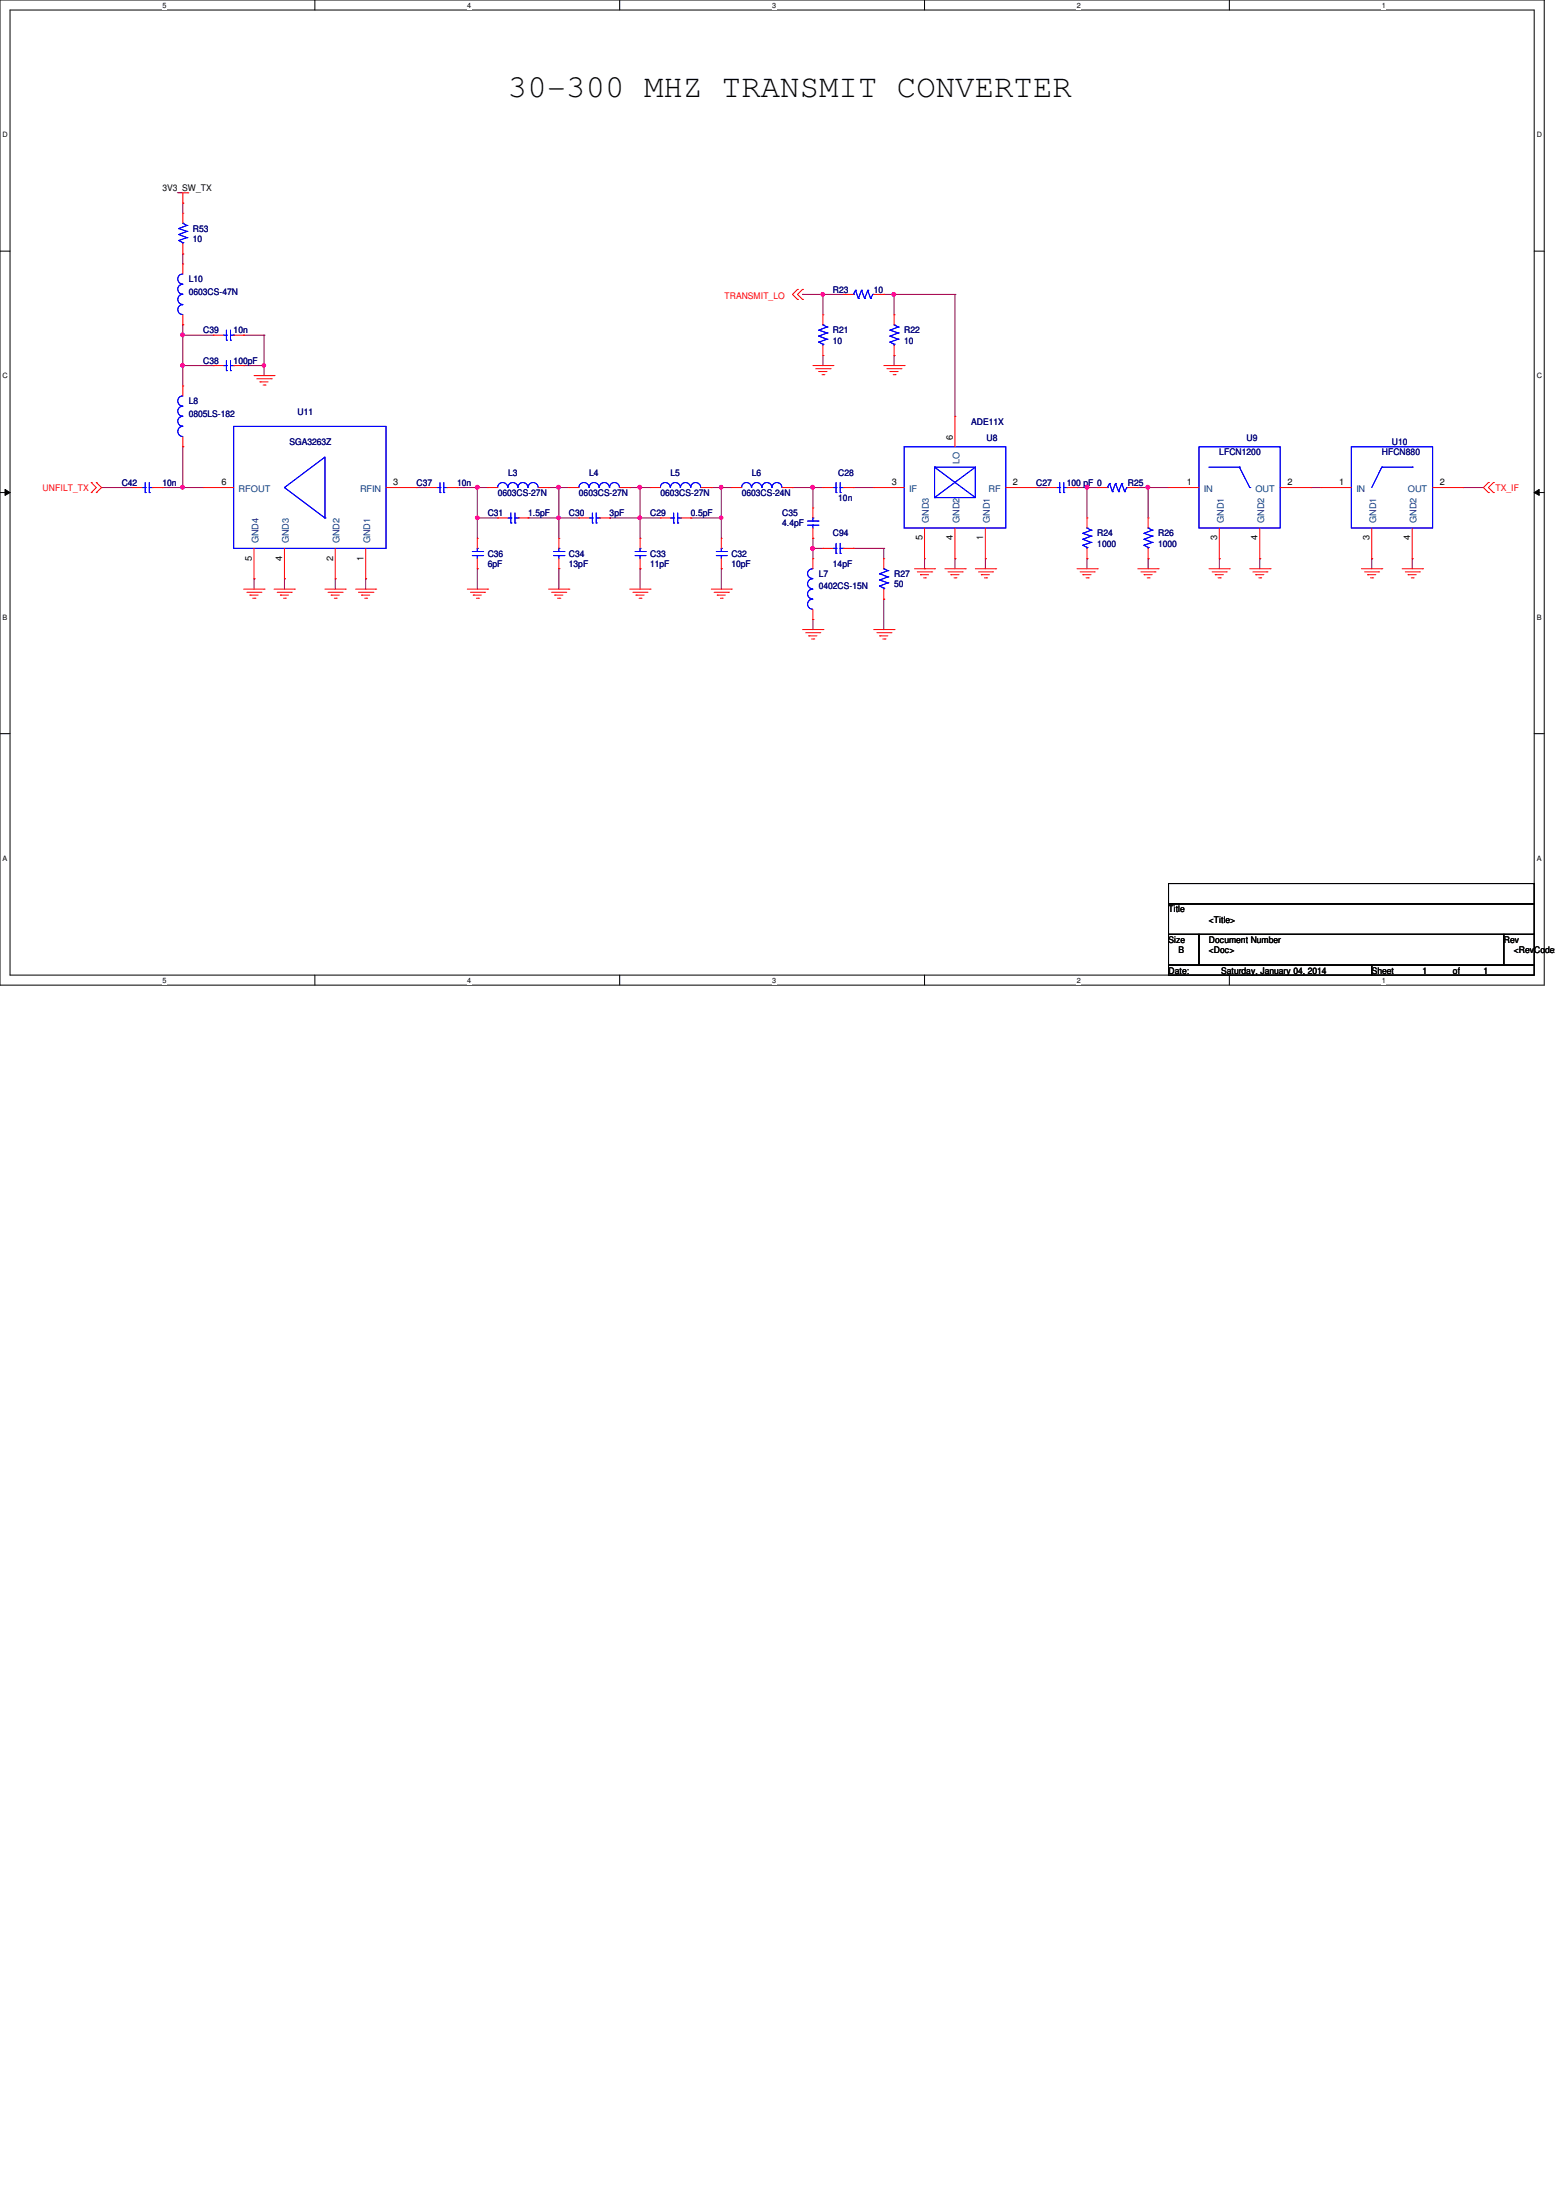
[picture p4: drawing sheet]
<svg xmlns="http://www.w3.org/2000/svg" width="210mm" height="297mm" viewBox="0 0 210 297" stroke-linecap="round" stroke-linejoin="round" font-family="sans-serif">
<path d="M0 0h208.4v133h-208.4zM1.4 1.4h205.7v130.3h-205.7z" fill="none" stroke="#000" stroke-width=".13"/>
<g fill="#fff">
<path d="M21.9 .1h.6v1.1h-.6z"/>
<path d="M21.9 131.8h.6v1.1h-.6z"/>
</g>
<path d="M42.5 0v1.4M42.5 131.7v1.3" fill="none" stroke="#000" stroke-width=".13"/>
<g fill="#fff">
<path d="M63.1 .1h.5v1.1h-.5z"/>
<path d="M63.1 131.8h.5v1.1h-.5z"/>
</g>
<path d="M83.7 0v1.4M83.7 131.7v1.3" fill="none" stroke="#000" stroke-width=".13"/>
<g fill="#fff">
<path d="M104.2 .1h.6v1.1h-.6z"/>
<path d="M104.2 131.8h.6v1.1h-.6z"/>
</g>
<path d="M124.8 0v1.4M124.8 131.7v1.3" fill="none" stroke="#000" stroke-width=".13"/>
<g fill="#fff">
<path d="M145.4 .1h.5v1.1h-.5z"/>
<path d="M145.4 131.8h.5v1.1h-.5z"/>
</g>
<path d="M165.9 0v1.4M165.9 131.7v1.3" fill="none" stroke="#000" stroke-width=".13"/>
<g fill="#fff">
<path d="M186.5 .1h.6v1.1h-.6z"/>
<path d="M186.5 131.8h.6v1.1h-.6z"/>
<path d="M.3 17.6h.8v1.1h-.8z"/>
<path d="M207.4 17.6h.8v1.1h-.8z"/>
<path d="M.3 50.2h.8v1.1h-.8z"/>
<path d="M207.4 50.2h.8v1.1h-.8z"/>
</g>
<path d="M0 33.9h1.4M207.1 33.9h1.3" fill="none" stroke="#000" stroke-width=".13"/>
<g fill="#fff">
<path d="M.3 82.8h.7v1.1h-.7z"/>
<path d="M207.4 82.8h.7v1.1h-.7z"/>
</g>
<path d="M0 66.5h1.4M.7 66.1l.7 .4-.7 .4zM207.1 66.5l.7-.4v.8zM207.1 66.5h1.3" fill="none" stroke="#000" stroke-width=".13"/>
<path d="M.7 66.1l.7 .4-.7 .4zM207.1 66.5l.7-.4v.8z" fill="#000"/>
<g fill="#fff">
<path d="M.3 115.3h.7v1.1h-.7z"/>
<path d="M207.4 115.3h.7v1.1h-.7z"/>
</g>
<path d="M0 99.1h1.4M207.1 99.1h1.3" fill="none" stroke="#000" stroke-width=".13"/>
<path d="M111.1 39.8h.1M111.1 39.8h2.7M120.7 39.8h.1M120.7 39.8v2.7" fill="none" stroke="#800040" stroke-width=".13"/>
<path d="M110.9 39.6l.1-.1 .3 .1-.1 .3-.2 .1-.1-.1z" fill-rule="evenodd" fill="#f0f"/>
<path d="M110.9 39.6l.1-.1 .3 .1-.1 .3-.2 .1-.1-.1z" fill="none" stroke="#f0f" stroke-width=".13"/>
<g fill="none" stroke="#800040" stroke-width=".13">
<path d="M108.3 39.8h.1M108.3 39.8h2.8M111.1 39.8h.1M111.1 39.8v2.7M111.1 48h.1M111.1 48v1.4M120.7 48h.1M120.7 48v1.4M146.7 75.4h.1M146.7 65.8h.1M146.7 65.8v4.1M146.7 75.4v1.4"/>
<path d="M155 75.4h.1M155 75.4v1.4"/>
</g>
<circle cx="146.7" cy="65.8" r=".26" fill="#f0f"/>
<circle cx="146.7" cy="65.8" r=".26" fill="none" stroke="#f0f" stroke-width=".13"/>
<path d="M146.7 65.8h.1M146.7 65.8h1.4M153.6 65.8h.1M153.6 65.8h1.4M155 65.8h.1M155 65.8v4.1" fill="none" stroke="#800040" stroke-width=".13"/>
<circle cx="154.9" cy="65.8" r=".26" fill="#f0f"/>
<circle cx="154.9" cy="65.8" r=".26" fill="none" stroke="#f0f" stroke-width=".13"/>
<g fill="none" stroke="#800040" stroke-width=".13">
<path d="M75.4 65.8h.1M75.4 65.8h1.4M107 65.8h.1M107 65.8h2.7M145.4 65.8h.1M145.4 65.8h1.3M164.6 75.4h.1M164.6 75.4v1.4M170.1 75.4h.1M170.1 75.4v1.4M176.9 65.8h.1M176.9 65.8h1.4"/>
<path d="M185.2 75.4h.1M185.2 75.4v1.4M190.6 75.4h.1M190.6 75.4v1.4"/>
</g>
<circle cx="75.4" cy="65.8" r=".26" fill="#f0f"/>
<circle cx="75.4" cy="65.8" r=".26" fill="none" stroke="#f0f" stroke-width=".13"/>
<path d="M64.4 69.9h.1M64.4 69.9h2.8M109.7 65.8h.1M109.7 65.8v2.8" fill="none" stroke="#800040" stroke-width=".13"/>
<circle cx="109.7" cy="65.8" r=".26" fill="#f0f"/>
<circle cx="109.7" cy="65.8" r=".26" fill="none" stroke="#f0f" stroke-width=".13"/>
<g fill="none" stroke="#800040" stroke-width=".13">
<path d="M24.7 60.3h.1M24.7 60.3v5.5M34.3 78.1h.1M34.3 78.1v1.4M38.4 78.1h.1M38.4 78.1v1.4M45.3 78.1h.1M45.3 78.1v1.4M49.4 78.1h.1M49.4 78.1v1.4M56.2 65.8h.1M56.2 65.8h1.4"/>
<path d="M64.4 76.8h.1M64.4 65.8h.1M64.4 76.8v2.7M64.4 65.8h1.4M75.4 76.8h.1M75.4 76.8v2.7M86.4 76.8h.1M86.4 76.8v2.7M97.4 76.8h.1M97.4 76.8v2.7M109.7 72.7h.1M109.7 72.7v1.3"/>
<path d="M119.3 74h.1M119.3 74v1.4M155 65.8h.1M155 65.8h2.7M119.3 80.9h.1M119.3 80.9v4.1"/>
</g>
<circle cx="24.6" cy="65.8" r=".26" fill="#f0f"/>
<circle cx="24.6" cy="65.8" r=".26" fill="none" stroke="#f0f" stroke-width=".13"/>
<path d="M24.7 45.3h.1M24.7 45.3h4.1M35.6 49.4h.1M35.6 49.4v1.3M24.7 65.8h.1M24.7 65.8h2.7" fill="none" stroke="#800040" stroke-width=".13"/>
<path d="M35.4 49.2h.4l.1 .1-.1 .2-.2 .1-.2-.1z" fill-rule="evenodd" fill="#f0f"/>
<path d="M35.4 49.2h.4l.1 .1-.1 .2-.2 .1-.2-.1z" fill="none" stroke="#f0f" stroke-width=".13"/>
<path d="M24.7 49.4h.1M24.7 49.4h4.1M32.9 45.3h.1M32.9 49.4h.1M32.9 45.3h2.7M32.9 49.4h2.7" fill="none" stroke="#800040" stroke-width=".13"/>
<circle cx="24.6" cy="49.3" r=".25" fill="#f0f"/>
<circle cx="24.6" cy="49.3" r=".25" fill="none" stroke="#f0f" stroke-width=".13"/>
<path d="M119.3 39.8h.1M119.3 39.8h1.4M24.7 49.4h.1M24.7 49.4v2.7M75.4 69.9h.1M75.4 69.9h2.7" fill="none" stroke="#800040" stroke-width=".13"/>
<circle cx="75.4" cy="69.9" r=".25" fill="#f0f"/>
<circle cx="75.4" cy="69.9" r=".25" fill="none" stroke="#f0f" stroke-width=".13"/>
<path d="M74 65.8h.1M74 65.8h1.4M75.4 69.9h.1M75.4 69.9v2.8M82.3 69.9h.1M86.4 65.8h.1M86.4 65.8v4.1h-4.1" fill="none" stroke="#800040" stroke-width=".13"/>
<circle cx="86.4" cy="69.9" r=".25" fill="#f0f"/>
<circle cx="86.4" cy="69.9" r=".25" fill="none" stroke="#f0f" stroke-width=".13"/>
<circle cx="86.4" cy="65.8" r=".26" fill="#f0f"/>
<circle cx="86.4" cy="65.8" r=".26" fill="none" stroke="#f0f" stroke-width=".13"/>
<path d="M85 65.8h.1M85 65.8h2.8M86.4 69.9h.1M86.4 65.8h.1M86.4 69.9h2.8M86.4 69.9v2.8M93.3 69.9h.1M97.4 65.8h.1M97.4 65.8v4.1h-4.1" fill="none" stroke="#800040" stroke-width=".13"/>
<path d="M97.2 69.7h.3l.1 .2-.1 .2h-.2h-.1z" fill-rule="evenodd" fill="#f0f"/>
<path d="M97.2 69.7h.3l.1 .2-.1 .2h-.2h-.1z" fill="none" stroke="#f0f" stroke-width=".13"/>
<path d="M97.2 65.6l.1-.1 .2 .1v.4h-.2h-.1z" fill-rule="evenodd" fill="#f0f"/>
<path d="M97.2 65.6l.1-.1 .2 .1v.4h-.2h-.1z" fill="none" stroke="#f0f" stroke-width=".13"/>
<path d="M120.7 39.8h.1M120.7 39.8h8.2M96 65.8h.1M96 65.8h2.7M97.4 69.9h.1M97.4 65.8h.1M97.4 69.9v2.8" fill="none" stroke="#800040" stroke-width=".13"/>
<circle cx="120.6" cy="39.8" r=".26" fill="#f0f"/>
<circle cx="120.6" cy="39.8" r=".26" fill="none" stroke="#f0f" stroke-width=".13"/>
<path d="M24.7 45.3h.1M24.7 45.3v4.1M21.9 65.8h.1M21.9 65.8h2.8M71.3 69.9h.1M75.4 65.8h.1M75.4 65.8v4.1h-4.1" fill="none" stroke="#800040" stroke-width=".13"/>
<circle cx="24.6" cy="45.2" r=".26" fill="#f0f"/>
<circle cx="24.6" cy="45.2" r=".26" fill="none" stroke="#f0f" stroke-width=".13"/>
<path d="M24.7 43.9h.1M24.7 43.9v1.4M35.6 45.3h.1M35.6 45.3v4.1M64.4 69.9h.1M64.4 65.8h.1M64.4 65.8v6.9" fill="none" stroke="#800040" stroke-width=".13"/>
<circle cx="64.4" cy="69.9" r=".25" fill="#f0f"/>
<circle cx="64.4" cy="69.9" r=".25" fill="none" stroke="#f0f" stroke-width=".13"/>
<circle cx="64.4" cy="65.8" r=".26" fill="#f0f"/>
<circle cx="64.4" cy="65.8" r=".26" fill="none" stroke="#f0f" stroke-width=".13"/>
<path d="M61.7 65.8h.1M61.7 65.8h2.7M109.7 65.8h.1M109.7 74h.1M109.7 65.8h1.4M109.7 74h1.4M115.2 65.8h.1M115.2 74h.1M115.2 65.8h2.7M115.2 74h4.1M197.5 65.8h.1M197.5 65.8h2.7" fill="none" stroke="#800040" stroke-width=".13"/>
<circle cx="109.7" cy="74" r=".26" fill="#f0f"/>
<circle cx="109.7" cy="74" r=".26" fill="none" stroke="#f0f" stroke-width=".13"/>
<g fill="none" stroke="#800040" stroke-width=".13">
<path d="M24.7 27.4h.1M24.7 34.3h.1M24.7 27.4v1.4M24.7 34.3v1.3M128.9 39.8h.1M128.9 39.8v16.4M13.7 65.8h.1M13.7 65.8h4.1M109.7 74h.1M109.7 74v1.4M124.8 76.8h.1M124.8 75.4v1.4"/>
<path d="M128.9 75.4h.1M128.9 75.4v1.4M133 75.4h.1M133 75.4v1.4M139.9 65.8h1.4M141.3 65.8h.1M109.7 83.7h.1M109.7 83.7v1.3"/>
</g>
<g fill="none" stroke="#f00" stroke-width=".13">
<path d="M24 26h1.4M24.7 27.4h.1M24.7 35.6h.1M24.7 28.8h.1M24.7 34.3h.1M24.7 26v1.4M24.7 28.8v1.3M24.7 32.9v1.4M24.7 35.6v1.4M25.4 26h.1M107.7 39.1h.1M107.7 39.1l-.7 .7 .7 .6"/>
<path d="M108.3 39.1h.1M108.3 39.1l-.6 .7 .6 .6M113.8 39.8h.1M113.8 39.8h1.4M117.9 39.8h1.4M119.3 39.8h.1M24.7 52.1h.1M24.7 43.9h.1M24.7 42.5v1.4M24.7 52.1v1.4M24.7 59v1.3M28.8 45.3h.1"/>
<path d="M28.8 49.4h.1M28.8 49.4h1.3M28.8 45.3h1.3M31.5 49.4h1.4M31.5 45.3h1.4M32.9 45.3h.1M32.9 49.4h.1M34.3 50.7h2.7M34.7 51.1h1.9M35.1 51.6h.1M35.1 51.6h1.1M35.5 52h.3"/>
<path d="M35.8 52h.1M36.6 51.1h.1M37 50.7h.1M107.7 40.4h.1M108.3 40.4h.1M109.7 49.4h2.7M110.1 49.8h2M110.5 50.2h.1M110.5 50.2h1.1M111 50.6h.2M111.1 42.5h.1M111.1 48h.1"/>
<path d="M111.1 42.5v1.4M111.1 46.6v1.4M111.2 50.6h.1M112.1 49.8h.1M112.4 49.4h.1M119.3 49.4h2.7M119.7 49.8h1.9M120.1 50.2h.1M120.1 50.2h1.1M120.6 50.6h.2M120.7 42.5h.1M120.7 48h.1"/>
<path d="M120.7 42.5v1.4M120.7 46.6v1.4M120.8 50.6h.1M121.6 49.8h.1M122 49.4h.1M128.9 56.2h.1M128.9 56.2v4.1M12.3 66.5h.1M12.3 65.2h.1M12.3 65.2l.7 .6-.7 .7M13 65.2h.1M13 66.5h.1"/>
<path d="M13 65.2l.7 .6-.7 .7M17.8 65.8h.1M17.8 65.8h1.4M20.6 65.8h1.3M21.9 65.8h.1M24.7 60.3h.1M27.4 65.8h.1M27.4 65.8h4.1M32.9 79.5h2.7M33.3 80h1.9M34.3 78.1h.1M34.3 74v4.1"/>
<path d="M35.2 80h.1M35.6 79.5h.1M37 79.5h2.8M37.4 80h1.9M38.4 78.1h.1M38.4 74v4.1M39.3 80h.1M39.8 79.5h.1M43.9 79.5h2.7M44.3 80h1.9M45.3 78.1h.1M45.3 74v4.1"/>
<path d="M46.2 80h.1M46.6 79.5h.1M48 79.5h2.7M48.4 80h1.9M49.4 78.1h.1M49.4 74v4.1M50.3 80h.1M50.7 79.5h.1M52.1 65.8h4.1M56.2 65.8h.1M57.6 65.8h.1M57.6 65.8h1.4"/>
<path d="M60.3 65.8h1.4M61.7 65.8h.1M63.1 79.5h2.7M63.5 80h1.9M64.4 76.8h.1M64.4 72.7h.1M64.4 72.7v1.3M64.4 75.4v1.4M65.4 80h.1M65.8 79.5h.1M65.8 65.8h.1M65.8 65.8h1.4"/>
<path d="M67.2 69.9h.1M67.2 69.9h1.4M69.9 69.9h1.4M71.3 69.9h.1M72.7 65.8h1.3M74 65.8h.1M74 79.5h2.8M74.5 80h1.9M75.4 76.8h.1M75.4 72.7h.1M75.4 72.7v1.3M75.4 75.4v1.4"/>
<path d="M76.4 80h.1M76.8 79.5h.1M76.8 65.8h.1M76.8 65.8h1.3M78.1 69.9h.1M78.1 69.9h1.4M80.9 69.9h1.4M82.3 69.9h.1M83.7 65.8h1.3M85 65.8h.1M85 79.5h2.8M85.4 80h1.9"/>
<path d="M86.4 76.8h.1M86.4 72.7h.1M86.4 72.7v1.3M86.4 75.4v1.4M87.3 80h.1M87.8 79.5h.1M87.8 65.8h.1M87.8 65.8h1.4M89.2 69.9h.1M89.2 69.9h1.3M91.9 69.9h1.4M93.3 69.9h.1"/>
<path d="M94.6 65.8h1.4M96 65.8h.1M96 79.5h2.7M96.4 80h1.9M97.4 76.8h.1M97.4 72.7h.1M97.4 72.7v1.3M97.4 75.4v1.4M98.3 80h.1M98.7 79.5h.1M98.7 65.8h.1M98.7 65.8h1.4"/>
<path d="M105.6 65.8h1.4M107 65.8h.1M109.7 72.7h.1M109.7 68.6h.1M109.7 75.4h.1M109.7 68.6v1.3M109.7 71.3v1.4M109.7 75.4v1.4M111.1 74h.1M111.1 65.8h.1M111.1 65.8h1.3M111.1 74h1.3"/>
<path d="M113.8 65.8h1.4M113.8 74h1.4M115.2 74h.1M115.2 65.8h.1M117.9 65.8h.1M117.9 65.8h4.1M119.3 75.4h.1M119.3 75.4v1.4M119.3 79.5v1.4M123.4 76.8h2.8M123.8 77.2h2M124.2 77.6h.1"/>
<path d="M124.2 77.6h1.1M124.7 78h.2M124.8 75.4h.1M124.8 71.3v4.1M124.9 78h.1M125.8 77.2h.1M126.2 76.8h.1M127.6 76.8h2.7M128 77.2h1.9M128.4 77.6h.1M128.4 77.6h1.1M128.8 78h.2"/>
<path d="M128.9 75.4h.1M128.9 71.3v4.1M129 78h.1M129.9 77.2h.1M130.3 76.8h.1M131.7 76.8h2.7M132.1 77.2h1.9M132.5 77.6h.1M132.5 77.6h1.1M132.9 78h.3M133 75.4h.1M133 71.3v4.1"/>
<path d="M133.2 78h.1M134 77.2h.1M134.4 76.8h.1M135.8 65.8h4.1M139.9 65.8h.1M141.3 65.8h.1M141.3 65.8h1.3M144 65.8h1.4M145.4 65.8h.1M145.4 76.8h2.7M145.8 77.2h1.9M146.2 77.6h.1"/>
<path d="M146.2 77.6h1.1M146.6 78h.3M146.7 69.9h.1M146.7 75.4h.1M146.7 69.9v1.4M146.7 74v1.4M146.9 78h.1M147.7 77.2h.1M148.1 76.8h.1M148.1 65.8h.1M148.1 65.8h1.4M152.2 65.8h1.4"/>
<path d="M153.6 65.8h.1M153.6 76.8h2.7M154 77.2h1.9M154.4 77.6h.1M154.4 77.6h1.1M154.9 78h.2M155 69.9h.1M155 75.4h.1M155 69.9v1.4M155 74v1.4M155.1 78h.1M155.9 77.2h.1"/>
<path d="M156.3 76.8h.1M157.7 65.8h.1M157.7 65.8h4.1M163.2 76.8h2.7M163.6 77.2h1.9M164 77.6h.1M164 77.6h1.1M164.4 78h.3M164.6 75.4h.1M164.6 71.3v4.1M164.7 78h.1M165.5 77.2h.1"/>
<path d="M165.9 76.8h.1M168.7 76.8h2.7M169.1 77.2h1.9M169.5 77.6h.1M169.5 77.6h1.1M169.9 78h.3M170.1 75.4h.1M170.1 71.3v4.1M170.2 78h.1M171 77.2h.1M171.4 76.8h.1M172.8 65.8h4.1"/>
<path d="M176.9 65.8h.1M178.3 65.8h.1M178.3 65.8h4.1M183.8 76.8h2.7M184.2 77.2h1.9M184.6 77.6h.1M184.6 77.6h1.1M185 78h.3M185.2 75.4h.1M185.2 71.3v4.1M185.3 78h.1M186.1 77.2h.1"/>
<path d="M186.5 76.8h.1M189.3 76.8h2.7M189.7 77.2h1.9M190.1 77.6h.1M190.1 77.6h1.1M190.5 78h.3M190.6 75.4h.1M190.6 71.3v4.1M190.8 78h.1M191.6 77.2h.1M192 76.8h.1M193.4 65.8h4.1"/>
<path d="M197.5 65.8h.1M200.9 65.2h.1M200.9 66.5h.1M200.9 65.2l-.7 .6 .7 .7M201.6 66.5h.1M201.6 65.2h.1M201.6 65.2l-.7 .6 .7 .7M33.7 80.3h.1M33.7 80.3h1.1M34.1 80.8h.3M34.4 80.8h.1M37.8 80.3h.1"/>
<path d="M37.8 80.3h1.1M38.3 80.8h.2M38.5 80.8h.1M44.7 80.3h.1M44.7 80.3h1.1M45.1 80.8h.3M45.4 80.8h.1M48.8 80.3h.1M48.8 80.3h1.1M49.2 80.8h.3M49.5 80.8h.1M63.9 80.3h.1"/>
<path d="M63.9 80.3h1.1M64.3 80.8h.3M64.6 80.8h.1M74.9 80.3h.1M74.9 80.3h1.1M75.3 80.8h.3M75.6 80.8h.1M85.9 80.3h.1M85.9 80.3h1.1M86.3 80.8h.2M86.5 80.8h.1M96.8 80.3h.1"/>
<path d="M96.8 80.3h1.1M97.2 80.8h.3M97.5 80.8h.1M108.3 85h2.8M108.8 85.4h1.9M109.2 85.9h.1M109.2 85.9h1.1M109.6 86.3h.3M109.7 83.7h.1M109.7 82.3v1.4M109.9 86.3h.1M110.7 85.4h.1"/>
<path d="M111.1 85h.1M117.9 85h2.8M118.4 85.4h1.9M118.7 85.9h.1M118.7 85.9h1.1M119.2 86.3h.3M119.3 80.9h.1M119.5 86.3h.1M120.3 85.4h.1M120.7 85h.1"/>
</g>
<path d="M157.7 119.3h49.4v2.7h-49.4zM157.7 122h49.4v4.2h-49.4zM157.7 126.2h4.1v4.1h-4.1zM157.7 130.3h27.5v1.4h-27.5zM161.8 126.2h41.2v4.1h-41.2zM185.2 130.3h21.9v1.4h-21.9zM203 126.2h4.1v4.1h-4.1z" fill="none" stroke="#000" stroke-width=".13"/>
<g fill="none" stroke="#00f" stroke-width=".13">
<path d="M24.1 32.5h.1M24.1 31.7h.1M24.1 30.9h.1M24.1 32.5l.6 .3M24.1 31.7l1.1 .4M24.1 30.9l1.1 .3M24.7 39.8a.68 .68 0 0 0-.7 .6 .68 .68 0 0 0 .7 .7M24.7 38.4a.66 .66 0 0 0-.7 .7 .66 .66 0 0 0 .7 .6M24.7 37a.68 .68 0 0 0-.7 .7 .68 .68 0 0 0 .7 .7M24.7 30.1h.1M24.7 32.8h.1M24.7 30.1l.5 .3"/>
<path d="M24.7 32.8v.1M25.2 32.1h.1M25.2 31.2h.1M25.2 30.4h.1M25.2 32.1l-1.1 .4M25.2 31.2l-1.1 .5M25.2 30.4l-1.1 .5M115.2 39.8h.1M115.5 39.2h.1M115.5 39.2l.4 1.1M115.5 39.2l-.3 .6M116.3 39.2h.1"/>
<path d="M116.3 39.2l.4 1.1M116.3 39.2l-.4 1.1M117.1 39.2h.1M117.1 39.2l.4 1.1M117.1 39.2l-.4 1.1M117.8 39.8h.1M117.8 39.8l-.3 .5M24.7 53.5a.68 .68 0 0 0-.7 .6 .68 .68 0 0 0 .7 .7M24.7 56.2a.66 .66 0 0 0-.7 .7 .66 .66 0 0 0 .7 .6M24.7 54.9a.66 .66 0 0 0-.7 .6 .66 .66 0 0 0 .7 .7M24.7 57.6a.68 .68 0 0 0-.7 .7 .68 .68 0 0 0 .7 .6M24.7 41.1a.66 .66 0 0 0-.7 .7 .66 .66 0 0 0 .7 .7"/>
<path d="M30.1 45.3h.5M30.1 49.4h.5M30.6 45.9h.1M30.6 45.3h.1M30.6 50h.1M30.6 49.4h.1M30.6 44.6v1.3M30.6 48.7v1.3M31.1 45.9h.1M31.1 50h.1M31.1 44.6v1.3M31.1 48.7v1.3"/>
<path d="M31.1 45.3h.4M31.1 49.4h.4M31.5 57.6h20.6v16.4h-20.6zM31.5 45.3h.1M31.5 49.4h.1M110.5 46.2h.1M110.5 45.4h.1M110.5 44.6h.1M110.5 46.2l.6 .3M110.5 45.4l1.1 .4M110.5 44.6l1.1 .4M111.1 43.9h.1"/>
<path d="M111.1 46.5h.1M111.1 43.9l.5 .3M111.1 46.5v.1M111.6 45.8h.1M111.6 45h.1M111.6 44.2h.1M111.6 45.8l-1.1 .4M111.6 45l-1.1 .4M111.6 44.2l-1.1 .4M115.9 40.3h.1M116.7 40.3h.1M117.5 40.3h.1"/>
<path d="M120.1 46.2h.1M120.1 45.4h.1M120.1 44.6h.1M120.1 46.2l.6 .3M120.1 45.4l1.1 .4M120.1 44.6l1.1 .4M120.7 43.9h.1M120.7 46.5h.1M120.7 43.9l.5 .3M120.7 46.5v.1M121.2 45.8h.1M121.2 45h.1"/>
<path d="M121.2 44.2h.1M121.2 45.8l-1.1 .4M121.2 45l-1.1 .4M121.2 44.2l-1.1 .4M19.2 65.8h.4M19.6 66.5h.1M19.6 65.8h.1M19.6 65.2v1.3M20.2 66.5h.1M20.2 65.8h.4M20.2 65.2v1.3M20.6 65.8h.1"/>
<path d="M38.4 65.8h.1M38.4 65.8l5.5-4.1v8.2M38.4 65.8l5.5 4.1M43.9 69.9h.1M59 65.8h.4M59.4 66.5h.1M59.4 65.8h.1M59.4 65.2v1.3M59.9 66.5h.1M59.9 65.2v1.3M59.9 65.8h.4M60.3 65.8h.1"/>
<path d="M63.8 75h1.4M63.8 74.5h1.4M64.4 74h.1M64.4 75h.1M64.4 74v.5M64.4 75v.4M65.2 75h.1M65.2 74.5h.1M67.2 65.8a.68 .68 0 0 1 .7-.6 .68 .68 0 0 1 .6 .6M68.6 65.8a.66 .66 0 0 1 .6-.6 .66 .66 0 0 1 .7 .6M68.6 69.9h.4M69 70.6h.1"/>
<path d="M69 69.9h.1M69 69.3v1.3M69.5 70.6h.1M69.5 69.9h.4M69.5 69.3v1.3M69.9 65.8a.66 .66 0 0 1 .7-.6 .66 .66 0 0 1 .6 .6M69.9 69.9h.1M71.3 65.8a.68 .68 0 0 1 .7-.6 .68 .68 0 0 1 .6 .6M74.7 75h1.4M74.7 74.5h1.4M75.4 74h.1M75.4 75h.1"/>
<path d="M75.4 74v.5M75.4 75v.4M76.1 75h.1M76.1 74.5h.1M78.1 65.8a.68 .68 0 0 1 .7-.6 .68 .68 0 0 1 .7 .6M79.5 65.8a.66 .66 0 0 1 .7-.6 .66 .66 0 0 1 .7 .6M79.5 69.9h.5M80 70.6h.1M80 69.9h.1M80 69.3v1.3M80.5 70.6h.1M80.5 69.9h.4"/>
<path d="M80.5 69.3v1.3M80.9 69.9h.1M80.9 65.8a.68 .68 0 0 1 .7-.6 .68 .68 0 0 1 .7 .6M82.3 65.8a.66 .66 0 0 1 .7-.6 .66 .66 0 0 1 .6 .6M85.7 75h1.4M85.7 74.5h1.4M86.4 74h.1M86.4 75h.1M86.4 74v.5M86.4 75v.4M87.1 75h.1M87.1 74.5h.1"/>
<path d="M89.2 65.8a.66 .66 0 0 1 .6-.6 .66 .66 0 0 1 .7 .6M90.5 65.8a.66 .66 0 0 1 .7-.6 .66 .66 0 0 1 .6 .6M90.5 69.9h.4M90.9 70.6h.1M90.9 69.9h.1M90.9 69.3v1.3M91.5 70.6h.1M91.5 69.3v1.3M91.5 69.9h.4M91.9 65.8a.68 .68 0 0 1 .6-.6 .68 .68 0 0 1 .7 .6M91.9 69.9h.1M93.3 65.8a.66 .66 0 0 1 .6-.6 .66 .66 0 0 1 .7 .6"/>
<path d="M96.7 75h1.3M96.7 74.5h1.3M97.4 74h.1M97.4 75h.1M97.4 74v.5M97.4 75v.4M98 75h.1M98 74.5h.1M100.1 65.8a.66 .66 0 0 1 .7-.6 .66 .66 0 0 1 .6 .6M101.5 65.8a.68 .68 0 0 1 .7-.6 .68 .68 0 0 1 .6 .6M102.9 65.8a.66 .66 0 0 1 .6-.6 .66 .66 0 0 1 .7 .6M104.2 65.8a.66 .66 0 0 1 .7-.6 .66 .66 0 0 1 .6 .6"/>
<path d="M109 70.9h1.4M109 70.4h1.4M109.7 69.9h.1M109.7 70.9h.1M109.7 76.8a.66 .66 0 0 0-.7 .6 .66 .66 0 0 0 .7 .7M109.7 79.5a.66 .66 0 0 0-.7 .7 .66 .66 0 0 0 .7 .7M109.7 78.1a.68 .68 0 0 0-.7 .7 .68 .68 0 0 0 .7 .7M109.7 69.9v.5M109.7 70.9v.4M110.4 70.9h.1M110.4 70.4h.1M112.4 65.8h.5"/>
<path d="M112.4 74h.5M112.9 74.7h.1M112.9 74h.1M112.9 66.5h.1M112.9 65.8h.1M112.9 65.2v1.3M112.9 73.4v1.3M113.4 74.7h.1M113.4 66.5h.1M113.4 65.8h.4M113.4 65.2v1.3M113.4 73.4v1.3"/>
<path d="M113.4 74h.4M113.8 74h.1M113.8 65.8h.1M118.7 79.1h.1M118.7 78.3h.1M118.7 77.5h.1M118.7 79.1l.6 .3M118.7 78.3l1.1 .4M118.7 77.5l1.1 .4M119.3 76.8h.1M119.3 79.4h.1M119.3 76.8l.5 .2"/>
<path d="M119.3 79.4v.1M119.8 78.7h.1M119.8 77.9h.1M119.8 77h.1M119.8 78.7l-1.1 .4M119.8 77.9l-1.1 .4M119.8 77l-1.1 .5M122 60.3h13.8v11h-13.8zM126.2 63.1h5.5v4.1h-5.5zM126.2 63.1h.1M126.2 67.2h.1M126.2 63.1l5.5 4.1"/>
<path d="M131.7 63.1l-5.5 4.1M142.6 65.8h.4M143 66.5h.1M143 65.8h.1M143 65.2v1.3M143.6 66.5h.1M143.6 65.8h.4M143.6 65.2v1.3M144 65.8h.1M146.2 73.6h.1M146.2 72.8h.1M146.2 72h.1"/>
<path d="M146.2 73.6l.5 .3M146.2 72.8l1.1 .4M146.2 72l1.1 .4M146.7 71.3h.1M146.7 73.9h.1M146.7 71.3l.6 .3M146.7 73.9v.1M147.3 73.2h.1M147.3 72.4h.1M147.3 71.6h.1M147.3 73.2l-1.1 .4M147.3 72.4l-1.1 .4"/>
<path d="M147.3 71.6l-1.1 .4M149.5 65.8h.1M149.8 65.3h.1M149.8 65.3l.4 1.1M149.8 65.3l-.3 .5M150.2 66.4h.1M150.6 65.3h.1M150.6 65.3l.4 1.1M150.6 65.3l-.4 1.1M151 66.4h.1M151.4 65.3h.1M151.4 65.3l.4 1.1"/>
<path d="M151.4 65.3l-.4 1.1M151.8 66.4h.1M152.1 65.8h.1M152.1 65.8l-.3 .6M154.4 73.6h.1M154.4 72.8h.1M154.4 72h.1M154.4 73.6l.6 .3M154.4 72.8l1.1 .4M154.4 72l1.1 .4M155 71.3h.1M155 73.9h.1"/>
<path d="M155 71.3l.5 .3M155 73.9v.1M155.5 73.2h.1M155.5 72.4h.1M155.5 71.6h.1M155.5 73.2l-1.1 .4M155.5 72.4l-1.1 .4M155.5 71.6l-1.1 .4M161.8 60.3h11v11h-11zM163.2 63.1h4.1M167.3 63.1h.1M167.3 63.1l1.4 2.7"/>
<path d="M168.7 65.8h.1M182.4 60.3h11v11h-11zM186.5 63.1h.1M186.5 63.1l-1.3 2.7M186.5 63.1h4.1M190.6 63.1h.1M109.7 80.9a.68 .68 0 0 0-.7 .7 .68 .68 0 0 0 .7 .7"/>
</g>
<path d="M110.9 39.6l.1-.1 .3 .1-.1 .3-.2 .1-.1-.1z" fill-rule="evenodd" fill="#f0f"/>
<path d="M110.9 39.6l.1-.1 .3 .1-.1 .3-.2 .1-.1-.1z" fill="none" stroke="#f0f" stroke-width=".13"/>
<circle cx="146.7" cy="65.8" r=".26" fill="#f0f"/>
<circle cx="146.7" cy="65.8" r=".26" fill="none" stroke="#f0f" stroke-width=".13"/>
<circle cx="154.9" cy="65.8" r=".26" fill="#f0f"/>
<circle cx="154.9" cy="65.8" r=".26" fill="none" stroke="#f0f" stroke-width=".13"/>
<circle cx="75.4" cy="65.8" r=".26" fill="#f0f"/>
<circle cx="75.4" cy="65.8" r=".26" fill="none" stroke="#f0f" stroke-width=".13"/>
<circle cx="109.7" cy="65.8" r=".26" fill="#f0f"/>
<circle cx="109.7" cy="65.8" r=".26" fill="none" stroke="#f0f" stroke-width=".13"/>
<circle cx="24.6" cy="65.8" r=".26" fill="#f0f"/>
<circle cx="24.6" cy="65.8" r=".26" fill="none" stroke="#f0f" stroke-width=".13"/>
<path d="M35.4 49.2h.4l.1 .1-.1 .2-.2 .1-.2-.1z" fill-rule="evenodd" fill="#f0f"/>
<path d="M35.4 49.2h.4l.1 .1-.1 .2-.2 .1-.2-.1z" fill="none" stroke="#f0f" stroke-width=".13"/>
<circle cx="24.6" cy="49.3" r=".25" fill="#f0f"/>
<circle cx="24.6" cy="49.3" r=".25" fill="none" stroke="#f0f" stroke-width=".13"/>
<circle cx="75.4" cy="69.9" r=".25" fill="#f0f"/>
<circle cx="75.4" cy="69.9" r=".25" fill="none" stroke="#f0f" stroke-width=".13"/>
<circle cx="86.4" cy="69.9" r=".25" fill="#f0f"/>
<circle cx="86.4" cy="69.9" r=".25" fill="none" stroke="#f0f" stroke-width=".13"/>
<circle cx="86.4" cy="65.8" r=".26" fill="#f0f"/>
<circle cx="86.4" cy="65.8" r=".26" fill="none" stroke="#f0f" stroke-width=".13"/>
<path d="M97.2 69.7h.3l.1 .2-.1 .2h-.2h-.1z" fill-rule="evenodd" fill="#f0f"/>
<path d="M97.2 69.7h.3l.1 .2-.1 .2h-.2h-.1z" fill="none" stroke="#f0f" stroke-width=".13"/>
<path d="M97.2 65.6l.1-.1 .2 .1v.4h-.2h-.1z" fill-rule="evenodd" fill="#f0f"/>
<path d="M97.2 65.6l.1-.1 .2 .1v.4h-.2h-.1z" fill="none" stroke="#f0f" stroke-width=".13"/>
<circle cx="120.6" cy="39.8" r=".26" fill="#f0f"/>
<circle cx="120.6" cy="39.8" r=".26" fill="none" stroke="#f0f" stroke-width=".13"/>
<circle cx="24.6" cy="45.2" r=".26" fill="#f0f"/>
<circle cx="24.6" cy="45.2" r=".26" fill="none" stroke="#f0f" stroke-width=".13"/>
<circle cx="64.4" cy="69.9" r=".25" fill="#f0f"/>
<circle cx="64.4" cy="69.9" r=".25" fill="none" stroke="#f0f" stroke-width=".13"/>
<circle cx="64.4" cy="65.8" r=".26" fill="#f0f"/>
<circle cx="64.4" cy="65.8" r=".26" fill="none" stroke="#f0f" stroke-width=".13"/>
<circle cx="109.7" cy="74" r=".26" fill="#f0f"/>
<circle cx="109.7" cy="74" r=".26" fill="none" stroke="#f0f" stroke-width=".13"/>
<text font-size="4.4" x="68.6" y="13">30-300 MHZ TRANSMIT CONVERTER</text>
<g font-size="1.2">
<text x="21.9" y="25.8">3V3_SW_TX</text>
<text x="128.6" y="59.4" transform="rotate(-90 128.6 59.4)">6</text>
<text x="29.9" y="65.5">6</text>
<text x="53.1" y="65.5">3</text>
<text x="120.4" y="65.5">3</text>
<text x="136.7" y="65.5">2</text>
<text x="160.2" y="65.5">1</text>
<text x="173.8" y="65.5">2</text>
<text x="180.8" y="65.5">1</text>
<text x="194.4" y="65.5">2</text>
<text x="34" y="75.7" transform="rotate(-90 34 75.7)">5</text>
<text x="38.1" y="75.7" transform="rotate(-90 38.1 75.7)">4</text>
<text x="45" y="75.7" transform="rotate(-90 45 75.7)">2</text>
<text x="49.1" y="75.7" transform="rotate(-90 49.1 75.7)">1</text>
<text x="124.5" y="72.9" transform="rotate(-90 124.5 72.9)">5</text>
<text x="128.6" y="72.9" transform="rotate(-90 128.6 72.9)">4</text>
<text x="132.7" y="72.9" transform="rotate(-90 132.7 72.9)">1</text>
<text x="164.3" y="72.9" transform="rotate(-90 164.3 72.9)">3</text>
<text x="169.8" y="72.9" transform="rotate(-90 169.8 72.9)">4</text>
<text x="184.9" y="72.9" transform="rotate(-90 184.9 72.9)">3</text>
<text x="190.3" y="72.9" transform="rotate(-90 190.3 72.9)">4</text>
<text x="157.7" y="123.2">Title</text>
<text x="163.2" y="124.6">&lt;Title&gt;</text>
<text x="157.7" y="127.3">Size</text>
<text x="157.7" y="131.4">Date:</text>
<text x="159.1" y="128.7">B</text>
<text x="163.2" y="127.3">Document Number</text>
<text x="163.2" y="128.7">&lt;Doc&gt;</text>
<text x="164.8" y="131.4">Saturday, January 04, 2014</text>
<text x="185.2" y="131.4">Sheet</text>
<text x="192" y="131.4">1</text>
<text x="196.1" y="131.4">of</text>
<text x="200.2" y="131.4">1</text>
<text x="203" y="127.3">Rev</text>
<text x="204.3" y="128.7">&lt;RevCode&gt;</text>
</g>
<g font-size="1.2" fill="#000080">
<text x="26" y="31.3">R53</text>
<text x="26" y="32.7">10</text>
<text x="25.5" y="38.1">L10</text>
<text x="25.5" y="39.8">0603CS-47N</text>
<text x="112.4" y="39.5">R23</text>
<text x="117.9" y="39.5">10</text>
<text x="27.4" y="45">C39</text>
<text x="31.5" y="45">10n</text>
<text x="112.4" y="45">R21</text>
<text x="112.4" y="46.4">10</text>
<text x="122" y="45">R22</text>
<text x="122" y="46.4">10</text>
<text x="27.4" y="49.1">C38</text>
<text x="31.5" y="49.1">100pF</text>
<text x="25.5" y="54.6">L8</text>
<text x="25.5" y="56.3">0805LS-182</text>
<text x="40.2" y="56">U11</text>
<text x="131.1" y="57.4">ADE11X</text>
<text x="133.2" y="59.6">U8</text>
<text x="168.3" y="59.6">U9</text>
<text x="16.4" y="65.6">C42</text>
<text x="21.9" y="65.6">10n</text>
<text x="39.1" y="60.1">SGA3263Z</text>
<text x="56.2" y="65.6">C37</text>
<text x="61.7" y="65.6">10n</text>
<text x="68.6" y="64.2">L3</text>
<text x="79.5" y="64.2">L4</text>
<text x="90.5" y="64.2">L5</text>
<text x="101.5" y="64.2">L6</text>
<text x="113.2" y="64.2">C28</text>
<text x="139.9" y="65.6">C27</text>
<text x="144" y="65.6">100 pF 0</text>
<text x="152.2" y="65.6">R25</text>
<text x="164.6" y="61.5">LFCN1200</text>
<text x="186.5" y="61.5">HFCN880</text>
<text x="187.9" y="60.1">U10</text>
<text x="65.8" y="69.7">C31</text>
<text x="67.2" y="67">0603CS-27N</text>
<text x="71.3" y="69.7">1.5pF</text>
<text x="76.8" y="69.7">C30</text>
<text x="78.1" y="67">0603CS-27N</text>
<text x="82.3" y="69.7">3pF</text>
<text x="87.8" y="69.7">C29</text>
<text x="89.2" y="67">0603CS-27N</text>
<text x="93.3" y="69.7">0.5pF</text>
<text x="100.1" y="67">0603CS-24N</text>
<text x="105.6" y="69.7">C35</text>
<text x="105.6" y="71.1">4.4pF</text>
<text x="113.2" y="67.6">10n</text>
<text x="65.8" y="75.2">C36</text>
<text x="65.8" y="76.6">6pF</text>
<text x="76.8" y="75.2">C34</text>
<text x="76.8" y="76.6">13pF</text>
<text x="87.8" y="75.2">C33</text>
<text x="87.8" y="76.6">11pF</text>
<text x="98.7" y="75.2">C32</text>
<text x="98.7" y="76.6">10pF</text>
<text x="110.5" y="77.9">L7</text>
<text x="112.4" y="72.4">C94</text>
<text x="112.4" y="76.6">14pF</text>
<text x="120.7" y="77.9">R27</text>
<text x="148.1" y="72.4">R24</text>
<text x="148.1" y="73.8">1000</text>
<text x="156.3" y="72.4">R26</text>
<text x="156.3" y="73.8">1000</text>
<text x="110.5" y="79.6">0402CS-15N</text>
<text x="120.7" y="79.3">50</text>
</g>
<g font-size="1.2" fill="#f00">
<text x="97.8" y="40.3">TRANSMIT_LO</text>
<text x="5.8" y="66.3">UNFILT_TX</text>
<text x="201.9" y="66.3">TX_IF</text>
</g>
<g font-size="1.2" fill="#004080">
<text x="129.5" y="62.7" transform="rotate(-90 129.5 62.7)">LO</text>
<text x="32.2" y="66.4">RFOUT</text>
<text x="48.6" y="66.4">RFIN</text>
<text x="122.7" y="66.4">IF</text>
<text x="125.4" y="70.6" transform="rotate(-90 125.4 70.6)">GND3</text>
<text x="129.5" y="70.6" transform="rotate(-90 129.5 70.6)">GND2</text>
<text x="133.4" y="66.4">RF</text>
<text x="133.6" y="70.6" transform="rotate(-90 133.6 70.6)">GND1</text>
<text x="162.5" y="66.4">IN</text>
<text x="165.2" y="70.6" transform="rotate(-90 165.2 70.6)">GND1</text>
<text x="169.5" y="66.4">OUT</text>
<text x="170.6" y="70.6" transform="rotate(-90 170.6 70.6)">GND2</text>
<text x="183.1" y="66.4">IN</text>
<text x="185.8" y="70.6" transform="rotate(-90 185.8 70.6)">GND1</text>
<text x="190" y="66.4">OUT</text>
<text x="191.2" y="70.6" transform="rotate(-90 191.2 70.6)">GND2</text>
<text x="34.9" y="73.4" transform="rotate(-90 34.9 73.4)">GND4</text>
<text x="39" y="73.4" transform="rotate(-90 39 73.4)">GND3</text>
<text x="45.8" y="73.4" transform="rotate(-90 45.8 73.4)">GND2</text>
<text x="50" y="73.4" transform="rotate(-90 50 73.4)">GND1</text>
</g>
<g font-size="1">
<text x="21.9" y="1">5</text>
<text x="63.1" y="1">4</text>
<text x="104.2" y="1">3</text>
<text x="145.4" y="1">2</text>
<text x="186.5" y="1">1</text>
<text x=".3" y="18.5">D</text>
<text x="207.4" y="18.5">D</text>
<text x=".3" y="51.1">C</text>
<text x="207.4" y="51.1">C</text>
<text x=".3" y="83.7">B</text>
<text x="207.4" y="83.7">B</text>
<text x=".3" y="116.2">A</text>
<text x="207.4" y="116.2">A</text>
<text x="21.9" y="132.7">5</text>
<text x="63.1" y="132.7">4</text>
<text x="104.2" y="132.7">3</text>
<text x="145.4" y="132.7">2</text>
<text x="186.5" y="132.7">1</text>
</g>
</svg>
